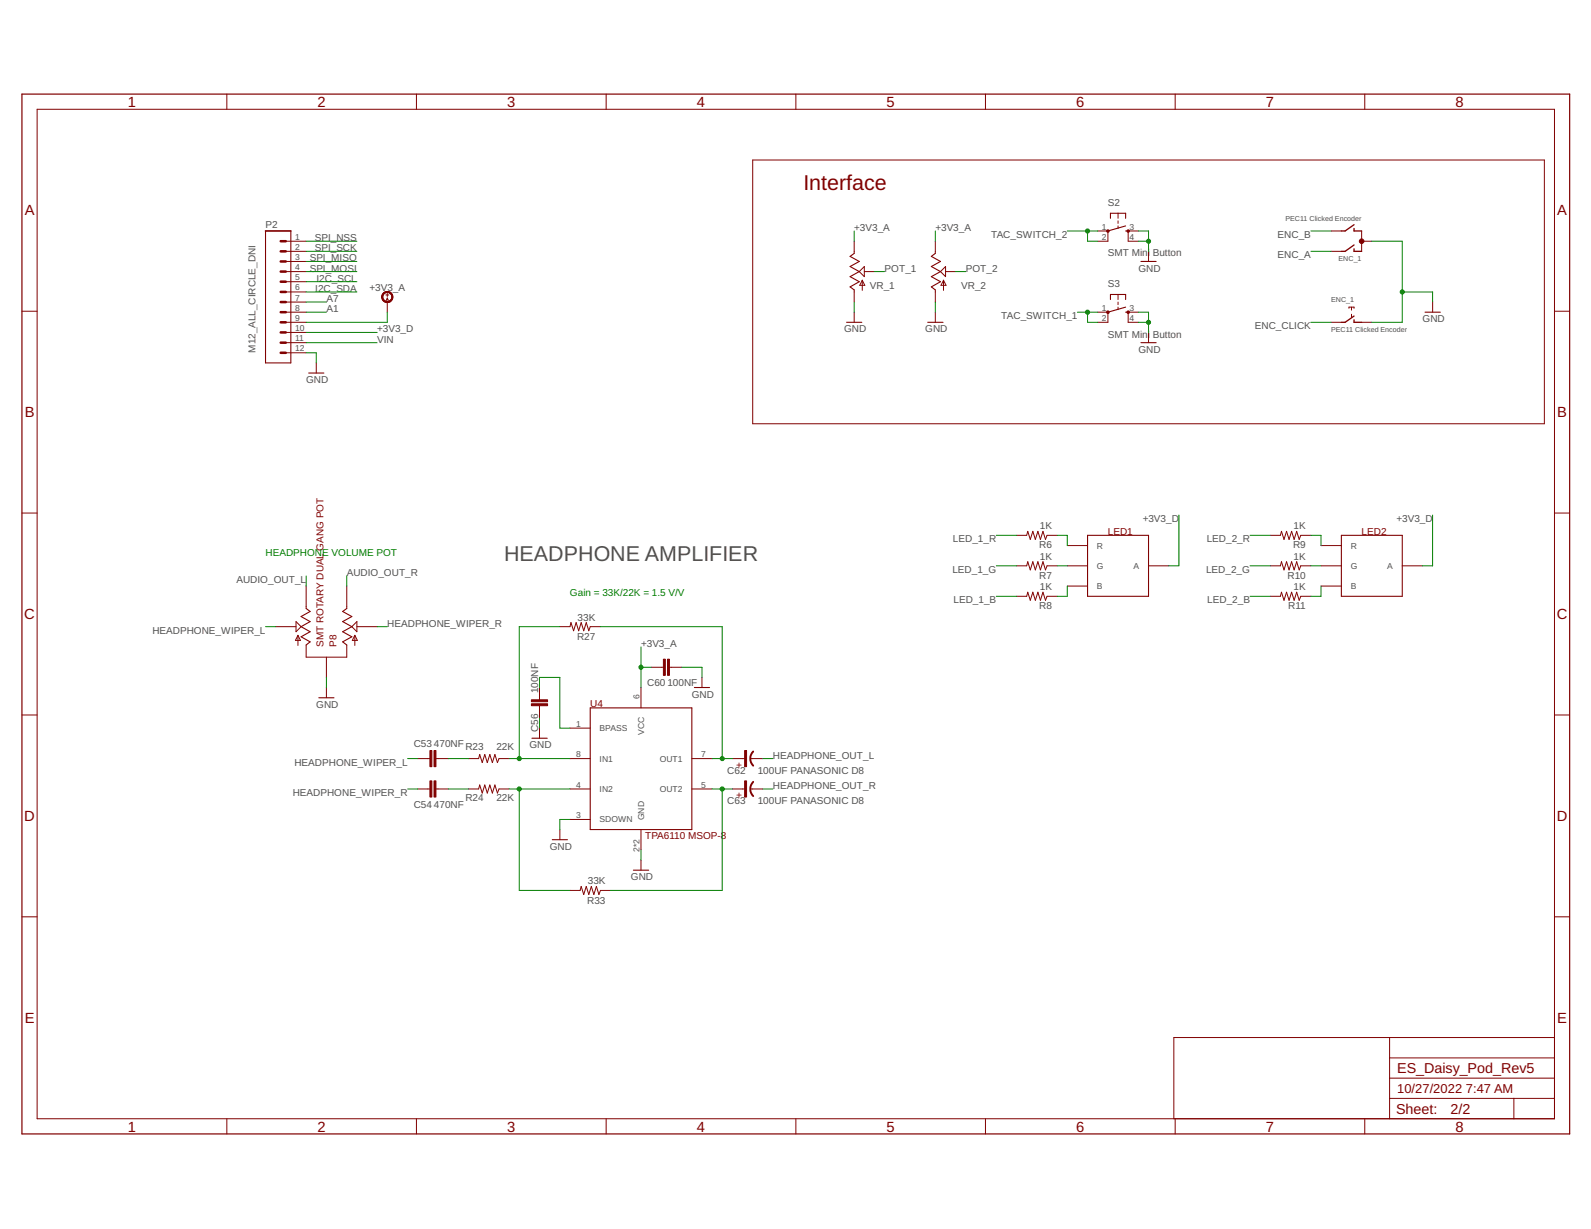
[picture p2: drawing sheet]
<svg xmlns="http://www.w3.org/2000/svg" width="279mm" height="216mm" viewBox="0 0 279 216" stroke-linecap="round" stroke-linejoin="round" font-family="sans-serif">
<g fill="none" stroke="#800000" stroke-width=".18">
<path d="M6.5 19.2h266.5v177.3h-266.5zM39.8 16.5v2.7M73.1 16.5v2.7M106.4 16.5v2.7M139.8 16.5v2.7M173.1 16.5v2.7M206.4 16.5v2.7M239.7 16.5v2.7M132.2 28.1h139v46.3h-139zM196.3 37.5v.9M196.3 38.8v.4M196.3 39.7v.4"/>
<path d="M3.9 54.7h2.6M50.2 47.7h3.6M50.2 42.4h3.6M50.2 54.8h3.6M50.2 56.6h3.6M50.2 44.2h3.6M50.2 45.9h3.6M50.2 49.5h3.6M50.2 51.3h3.6M50.2 53.1h3.6M50.2 58.4h3.6M67.8 51.8h.5"/>
<path d="M67.8 52.8l.2-.5 .2 .5M67.9 52.7h.2M68 51.5v.6M68 53.1v1.7M150 42.4v2.1M150 50.9v2.2M150 54.8v1.8M150.9 47.7l.9-.9v1.8zM151.4 49.2v1.8M151.4 49.2l.5 .9h-.9zM151.8 47.7h1.8M164.3 42.4v2.1"/>
<path d="M164.3 50.9v2.2M164.3 54.8v1.8M165.2 47.7l.9-.9v1.8zM165.7 49.2l.4 .9h-.9zM165.7 49.2v1.8M166.1 47.7h1.7M192.8 40.6h1.8v1.8h-1.8M192.8 54.8h1.8v1.8h-1.8M196.3 51.7v.9M196.3 53.1v.4M196.3 54v.4M199.9 40.6h-1.8v1.8h1.8"/>
<path d="M199.9 54.8h-1.8v1.8h1.8M201.7 44.2v1.7M201.7 58.4v1.8M233.8 40.6h1.8M233.8 56.6h1.8M233.8 44.2h1.8M236.9 54.2v-.2h.9v.2M237.3 54v.5M237.3 55.2v.5M239.1 42.4h1.8M239.1 56.6h1.8M239.1 40.6v3.6"/>
<path d="M251.6 53.1v1.7M273 54.7h2.7M50.2 60.2h3.6M50.2 62h3.6M55.5 63.8v1.7M3.9 90.1h2.6M178.5 99.4h1.8l.2-.7 .4 1.4 .5-1.4 .4 1.4 .5-1.4 .4 1.4 .5-1.4 .4 1.4 .3-.7h1.8M178.5 94h1.8l.2-.7 .4 1.5 .5-1.5 .4 1.5 .5-1.5 .4 1.5 .5-1.5 .4 1.5 .3-.8h1.8M187.4 95.8h3.6M187.4 99.4h3.6M201.7 99.4h3.6M223.1 99.4h1.8l.1-.7 .5 1.4 .4-1.4 .5 1.4 .4-1.4 .5 1.4 .4-1.4 .5 1.4 .2-.7h1.8"/>
<path d="M223.1 94h1.8l.1-.7 .5 1.5 .4-1.5 .5 1.5 .4-1.5 .5 1.5 .4-1.5 .5 1.5 .2-.8h1.8M232 95.8h3.6M232 99.4h3.6M246.3 99.4h3.5M273 90.1h2.7M48.4 110.1h3.6M52 109.2l.9 .9-.9 .9zM52.3 111.6v1.8M52.3 111.6l.5 .9h-.9zM53.8 103v3.9M53.8 113.3v2.1h7.1v-2.1M57.3 115.4v3.6"/>
<path d="M60.9 103v3.9M61.8 110.1l.9-.9v1.8zM62.3 111.6l.5 .9h-.9zM62.3 111.6v1.8M62.7 110.1h3.5M98.3 110.1h1.8l.2-.7 .4 1.4 .5-1.4 .4 1.4 .5-1.4 .4 1.4 .5-1.4 .4 1.4 .3-.7h1.8M114.4 117.2h2.1M117.6 117.2h2.1M123.3 119v1.8M178.5 104.8h1.8l.2-.8 .4 1.5 .5-1.5 .4 1.5 .5-1.5 .4 1.5 .5-1.5 .4 1.5 .3-.7h1.8M187.4 103h3.6M223.1 104.8h1.8l.1-.8 .5 1.5 .4-1.5 .5 1.5 .4-1.5 .5 1.5 .4-1.5 .5 1.5 .2-.7h1.8"/>
<path d="M232 103h3.6M3.9 125.6h2.6M57.3 120.8v1.8M73.4 138.6h2.1M73.4 133.3h2.1M76.6 138.6h2.1M76.6 133.3h2.1M82.3 138.6h1.8l.1-.7 .5 1.4 .4-1.4 .5 1.4 .4-1.4 .5 1.4 .4-1.4 .5 1.4 .2-.7h1.8M82.3 133.3h1.8l.1-.8 .5 1.5 .4-1.5 .5 1.5 .4-1.5 .5 1.5 .4-1.5 .5 1.5 .2-.7h1.8M94.7 120.8v2.1M94.7 124v2.1M94.7 127.9v1.8"/>
<path d="M100.1 127.9h3.6M100.1 138.6h3.6M100.1 133.3h3.6M112.6 120.8v3.6M121.5 138.6h3.6M121.5 133.3h3.6M128.6 138.6h2.1M128.6 133.3h2.1M131.8 138.6h2.2M131.8 133.3h2.2M273 125.6h2.7M98.3 145.7v1.8"/>
<path d="M100.1 144h3.6M100.1 156.4h1.8l.2-.7 .4 1.4 .5-1.4 .4 1.4 .4-1.4 .5 1.4 .4-1.4 .5 1.4 .3-.7h1.7M112.6 145.7v3.6M112.6 151.1v1.8M3.9 161.1h2.6M273 161.1h2.7M39.8 196.5v2.7M73.1 196.5v2.7M106.4 196.5v2.7M139.8 196.5v2.7M173.1 196.5v2.7M206.4 196.5v2.7"/>
<path d="M239.7 196.5v2.7M244 193h29M244 182.3v14.2M244 189.4h29M244 185.8h29M265.9 193v3.5M273 182.3h-66.9v14.2"/>
</g>
<path d="M3.9 16.5h271.8v182.7h-271.8z" fill="none" stroke="#800000" stroke-width=".21"/>
<g fill="none" stroke="#800000" stroke-width=".19">
<path d="M195 38.4v-.9h2.7v.9M197.7 39.7l-3.1 .9M46.6 40.6v23.2h4.5v-23.2M148.7 56.6h2.6M150 44.5l-.7 .5 1.6 .9-1.6 .9 1.6 .9-1.6 .9 1.6 .9-1.6 .9 .7 .5M162.9 56.6h2.7M164.3 44.5l-.7 .5 1.6 .9-1.6 .9 1.6 .9-1.6 .9 1.6 .9-1.6 .9 .7 .5M195 52.6v-.9h2.7v.9M197.7 40.6h.4M197.7 54.8h.4M197.7 54l-3.1 .8M200.4 45.9h2.6"/>
<path d="M250.3 54.8h2.6M54.2 65.5h2.7M200.4 60.2h2.6M191 94h10.7v10.8h-10.7zM235.6 94h10.7v10.8h-10.7zM53.8 106.9l.7 .5-1.6 .9 1.6 .9-1.6 .9 1.6 .9-1.6 .9 1.6 .9-.7 .5M60.9 106.9l-.7 .5 1.6 .9-1.6 .9 1.6 .9-1.6 .9 1.6 .9-1.6 .9 .7 .5M56 122.6h2.7M93.4 129.7h2.7M103.7 124.4h17.8v21.3h-17.8zM121.9 120.8h2.7M97 147.5h2.7"/>
<path d="M111.2 152.9h2.7"/>
</g>
<g fill="#800000" stroke="#800000" stroke-width=".18">
<path d="M198 40.4h.3v.3h-.3z" fill-rule="evenodd"/>
<path d="M198 54.7h.3v.3h-.3z" fill-rule="evenodd"/>
<path d="M67.4 51.4a.98 .98 0 0 1 1.5 .3 .98 .98 0 0 1-.7 1.4 .98 .98 0 0 1-1.2-.9h.2a.81 .81 0 0 1 1.1-.8 .81 .81 0 0 1 .3 1.3 .81 .81 0 0 1-1.4-.3v-.2h-.2l.1-.3z" fill-rule="evenodd"/>
<path d="M67.4 51.4a.98 .98 0 0 1 1.5 .3 .98 .98 0 0 1-.7 1.4 .98 .98 0 0 1-1.2-.9h.2a.81 .81 0 0 1 1.1-.8 .81 .81 0 0 1 .3 1.3 .81 .81 0 0 1-1.4-.3v-.2h-.2l.1-.3z" fill-rule="evenodd"/>
<circle cx="194.6" cy="40.6" r=".23"/>
<circle cx="194.6" cy="54.8" r=".24"/>
<circle cx="239.1" cy="42.4" r=".4"/>
</g>
<path d="M237.8 39.5l-1.6 1.1h-.6M237.8 43l-1.6 1.2h-.6M237.8 43.7v.5h1.3M237.8 40.1v.5h1.3M237.8 56.2v.4h1.3M237.8 55.5l-1.6 1.1h-.6" fill="none" stroke="#800000" stroke-width=".23"/>
<g fill="#800000" stroke="#800000" stroke-width=".18">
<path d="M93.3 122.9h2.9v.4h-2.9z"/>
<path d="M93.3 123.6h2.9v.4h-2.9z"/>
<path d="M76.2 131.8h.4v2.9h-.4z"/>
<path d="M75.5 131.8h.3v2.9h-.3z"/>
<path d="M76.2 137.2h.4v2.8h-.4z"/>
<path d="M75.5 137.2h.3v2.8h-.3z"/>
<path d="M116.5 115.8h.3v2.8h-.3z"/>
<path d="M117.2 115.8h.4v2.8h-.4z"/>
<path d="M130.8 137.2h.3v2.8h-.3z"/>
<path d="M130.8 131.8h.3v2.9h-.3z"/>
</g>
<path d="M132.3 137.4a1.79 1.79 0 0 0 0 2.4M132.3 132a1.79 1.79 0 0 0 0 2.5" fill="none" stroke="#800000" stroke-width=".34"/>
<path d="M49.3 44.2h.9M49.3 45.9h.9M49.3 47.7h.9M49.3 42.4h.9M49.3 49.5h.9M49.3 51.3h.9M49.3 53.1h.9M49.3 54.8h.9M49.3 56.6h.9M49.3 58.4h.9M49.3 60.2h.9M49.3 62h.9" fill="none" stroke="#800000" stroke-width=".44"/>
<path d="M46.6 40.6h4.5" fill="none" stroke="#800000" stroke-width=".3"/>
<g fill="none" stroke="#008000" stroke-width=".18">
<path d="M53.8 42.4h8.9M53.8 54.8h3.5M53.8 51.3h8.9M53.8 47.7h8.9M53.8 58.4h12.4M53.8 53.1h3.5M53.8 44.2h8.9M53.8 45.9h8.9M53.8 49.5h8.9M68 54.8v1.8h-14.2M150 40.6v1.8M150 53.1v1.7"/>
<path d="M153.6 47.7h1.7M164.3 40.6v1.8M164.3 53.1v1.7M167.8 47.7h1.8M187.4 40.6h5.4M189.2 54.8h3.6M191 40.6v1.8h1.8M191 54.8v1.8h1.8M199.9 40.6h1.8v3.6M199.9 54.8h1.8v3.6M199.9 42.4h1.8M199.9 56.6h1.8"/>
<path d="M230.2 40.6h3.6M230.2 56.6h3.6M230.2 44.2h3.6M240.9 42.4h5.4v14.2h-5.4M246.3 51.3h5.3v1.8M53.8 62h1.7v1.8M53.8 60.2h12.4M175 94h3.5M175 99.4h3.5M185.7 94h1.7v1.8M185.7 99.4h1.7M207 90.5v8.9h-1.7"/>
<path d="M219.5 94h3.6M219.5 99.4h3.6M230.2 94h1.8v1.8M230.2 99.4h1.8M251.6 90.5v8.9h-1.8M46.6 110.1h1.8M53.8 101.2v1.8M57.3 119v1.8M60.9 101.2v1.8M66.2 110.1h1.8M98.3 110.1h-7.1v23.2M105.5 110.1h21.3v23.2"/>
<path d="M112.6 117.2h1.8M112.6 113.7v7.1M119.7 117.2h3.6v1.8M175 104.8h3.5M187.4 103v1.8h-1.7M219.5 104.8h3.6M232 103v1.8h-1.8M71.6 133.3h1.8M71.6 138.6h1.8M78.7 133.3h3.6M78.7 138.6h3.6M89.4 133.3h10.7"/>
<path d="M89.4 138.6h10.7M91.2 138.6v17.8h8.9M94.7 120.8v-1.8h3.6v8.9h1.8M94.7 126.1v1.8M125.1 133.3h3.5M125.1 138.6h3.5M126.8 138.6v17.8h-19.6M134 133.3h1.7M134 138.6h1.7M100.1 144h-1.8v1.7M112.6 149.3v1.8"/>
</g>
<g fill="#008000" stroke="#008000" stroke-width=".18">
<circle cx="201.7" cy="42.4" r=".36"/>
<circle cx="201.7" cy="56.6" r=".36"/>
<circle cx="246.3" cy="51.3" r=".36"/>
<circle cx="112.6" cy="117.2" r=".36"/>
<circle cx="191" cy="40.6" r=".36"/>
<circle cx="191" cy="54.8" r=".36"/>
<circle cx="91.2" cy="133.3" r=".36"/>
<circle cx="91.2" cy="138.6" r=".36"/>
<circle cx="126.8" cy="133.3" r=".36"/>
<circle cx="126.8" cy="138.6" r=".36"/>
</g>
<text font-size="3.8" fill="#800000" x="141.1" y="33.5">Interface</text>
<text font-size="3.8" fill="#505050" x="88.5" y="98.5">HEADPHONE AMPLIFIER</text>
<g font-size="2.6" fill="#800000">
<text x="22.5" y="18.8">1</text>
<text x="55.8" y="18.8">2</text>
<text x="89.1" y="18.8">3</text>
<text x="122.4" y="18.8">4</text>
<text x="155.7" y="18.8">5</text>
<text x="189" y="18.8">6</text>
<text x="222.3" y="18.8">7</text>
<text x="255.6" y="18.8">8</text>
<text x="4.3" y="37.8">A</text>
<text x="273.5" y="37.8">A</text>
<text x="4.3" y="73.3">B</text>
<text x="273.5" y="73.3">B</text>
<text x="4.3" y="108.8">C</text>
<text x="273.4" y="108.8">C</text>
<text x="4.3" y="144.2">D</text>
<text x="273.4" y="144.2">D</text>
<text x="4.3" y="179.7">E</text>
<text x="273.5" y="179.7">E</text>
<text x="22.5" y="198.8">1</text>
<text x="55.8" y="198.8">2</text>
<text x="89.1" y="198.8">3</text>
<text x="122.4" y="198.8">4</text>
<text x="155.7" y="198.8">5</text>
<text x="189" y="198.8">6</text>
<text x="222.3" y="198.8">7</text>
<text x="255.6" y="198.8">8</text>
</g>
<g font-size="2.5" fill="#800000">
<text x="245.4" y="188.5">ES_Daisy_Pod_Rev5</text>
<text x="245.2" y="195.7">Sheet:</text>
<text x="254.7" y="195.6">2/2</text>
</g>
<g font-size="2.3" fill="#800000">
<text x="245.4" y="192.1">10/27/2022</text>
<text x="257.4" y="192.1">7:47 AM</text>
</g>
<g font-size="1.8" fill="#505050">
<text x="46.6" y="40.1">P2</text>
<text x="150" y="40.6">+3V3_A</text>
<text x="164.3" y="40.6">+3V3_A</text>
<text x="174.1" y="41.8">TAC_SWITCH_2</text>
<text x="194.6" y="36.1">S2</text>
<text x="224.4" y="41.8">ENC_B</text>
<text x="54.4" y="45.9">SPI_MISO</text>
<text x="54.4" y="47.7">SPI_MOSI</text>
<text x="55.3" y="42.4">SPI_NSS</text>
<text x="55.3" y="44.2">SPI_SCK</text>
<text x="155.4" y="47.7">POT_1</text>
<text x="169.6" y="47.7">POT_2</text>
<text x="194.6" y="45">SMT Mini Button</text>
<text x="199.9" y="47.7">GND</text>
<text x="224.4" y="45.4">ENC_A</text>
<text x="55.4" y="51.3">I2C_SDA</text>
<text x="55.6" y="49.5">I2C_SCL</text>
<text x="57.3" y="53.1">A7</text>
<text x="64.9" y="51.2">+3V3_A</text>
<text x="152.8" y="50.7">VR_1</text>
<text x="168.8" y="50.7">VR_2</text>
<text x="194.6" y="50.4">S3</text>
<text x="57.3" y="54.8">A1</text>
<text x="66.2" y="58.4">+3V3_D</text>
<text x="148.2" y="58.4">GND</text>
<text x="162.5" y="58.4">GND</text>
<text x="175.8" y="56.1">TAC_SWITCH_1</text>
<text x="194.6" y="59.3">SMT Mini Button</text>
<text x="220.4" y="57.9">ENC_CLICK</text>
<text x="249.8" y="56.6">GND</text>
<text x="44.8" y="62" transform="rotate(-90 44.8 62)">M12_ALL_CIRCLE_DNI</text>
<text x="66.2" y="60.2">VIN</text>
<text x="199.9" y="62">GND</text>
<text x="53.8" y="67.3">GND</text>
<text x="167.4" y="95.3">LED_1_R</text>
<text x="182.6" y="93">1K</text>
<text x="200.7" y="91.7">+3V3_D</text>
<text x="211.9" y="95.3">LED_2_R</text>
<text x="227.2" y="93">1K</text>
<text x="245.2" y="91.7">+3V3_D</text>
<text x="60.9" y="101.2">AUDIO_OUT_R</text>
<text x="167.3" y="100.6">LED_1_G</text>
<text x="182.5" y="96.4">R6</text>
<text x="182.5" y="101.7">R7</text>
<text x="182.6" y="98.3">1K</text>
<text x="211.8" y="100.6">LED_2_G</text>
<text x="226.1" y="101.7">R10</text>
<text x="227.1" y="96.4">R9</text>
<text x="227.2" y="98.3">1K</text>
<text x="41.5" y="102.4">AUDIO_OUT_L</text>
<text x="167.5" y="106">LED_1_B</text>
<text x="182.5" y="107">R8</text>
<text x="182.6" y="103.7">1K</text>
<text x="212" y="106">LED_2_B</text>
<text x="226.2" y="107">R11</text>
<text x="227.2" y="103.7">1K</text>
<text x="26.8" y="111.3">HEADPHONE_WIPER_L</text>
<text x="68" y="110.1">HEADPHONE_WIPER_R</text>
<text x="101.3" y="112.4">R27</text>
<text x="101.4" y="109">33K</text>
<text x="112.6" y="113.7">+3V3_A</text>
<text x="55.5" y="124.3">GND</text>
<text x="94.5" y="121.8" transform="rotate(-90 94.5 121.8)">100NF</text>
<text x="113.6" y="120.5">C60</text>
<text x="117.2" y="120.5">100NF</text>
<text x="121.5" y="122.6">GND</text>
<text x="72.7" y="131.2">C53</text>
<text x="76.2" y="131.2">470NF</text>
<text x="81.7" y="131.8">R23</text>
<text x="87.2" y="131.8">22K</text>
<text x="93" y="131.5">GND</text>
<text x="94.5" y="128.6" transform="rotate(-90 94.5 128.6)">C56</text>
<text x="51.7" y="134.5">HEADPHONE_WIPER_L</text>
<text x="127.7" y="135.9">C62</text>
<text x="133.1" y="135.9">100UF PANASONIC D8</text>
<text x="135.7" y="133.3">HEADPHONE_OUT_L</text>
<text x="51.4" y="139.9">HEADPHONE_WIPER_R</text>
<text x="72.7" y="141.9">C54</text>
<text x="76.2" y="141.9">470NF</text>
<text x="81.7" y="140.7">R24</text>
<text x="87.2" y="140.7">22K</text>
<text x="127.7" y="141.3">C63</text>
<text x="133.1" y="141.3">100UF PANASONIC D8</text>
<text x="135.7" y="138.6">HEADPHONE_OUT_R</text>
<text x="96.5" y="149.3">GND</text>
<text x="103.2" y="155.4">33K</text>
<text x="110.8" y="154.6">GND</text>
<text x="103.1" y="158.7">R33</text>
</g>
<g font-size="1.8" fill="#800000">
<text x="194.6" y="94.1">LED1</text>
<text x="239.1" y="94.1">LED2</text>
<text x="56.8" y="113.7" transform="rotate(-90 56.8 113.7)">SMT ROTARY DUAL GANG POT</text>
<text x="59.1" y="113.7" transform="rotate(-90 59.1 113.7)">P8</text>
<text x="103.7" y="124.2">U4</text>
<text x="130.4" y="134.9" transform="rotate(-90 130.4 134.9)">+</text>
<text x="130.4" y="140.2" transform="rotate(-90 130.4 140.2)">+</text>
<text x="113.3" y="147.3">TPA6110 MSOP-8</text>
</g>
<g font-size="1.8" fill="#008000">
<text x="46.6" y="97.6">HEADPHONE VOLUME POT</text>
<text x="100.1" y="104.7">Gain = 33K/22K = 1.5 V/V</text>
</g>
<g font-size="1.5" fill="#505050">
<text x="193.5" y="40.3">1</text>
<text x="198.4" y="40.3">3</text>
<text x="51.8" y="47.5">4</text>
<text x="51.8" y="45.7">3</text>
<text x="51.8" y="43.9">2</text>
<text x="51.8" y="42.1">1</text>
<text x="193.5" y="42.1">2</text>
<text x="198.4" y="42.1">4</text>
<text x="51.8" y="49.2">5</text>
<text x="51.8" y="51">6</text>
<text x="51.8" y="52.8">7</text>
<text x="51.8" y="54.6">8</text>
<text x="51.8" y="56.4">9</text>
<text x="51.8" y="58.2">10</text>
<text x="51.8" y="59.9">11</text>
<text x="193.5" y="54.6">1</text>
<text x="193.5" y="56.4">2</text>
<text x="198.4" y="54.6">3</text>
<text x="198.4" y="56.4">4</text>
<text x="51.8" y="61.7">12</text>
<text x="192.6" y="96.4">R</text>
<text x="192.6" y="99.9">G</text>
<text x="199.1" y="99.9">A</text>
<text x="237.2" y="96.4">R</text>
<text x="237.2" y="99.9">G</text>
<text x="243.6" y="99.9">A</text>
<text x="192.6" y="103.5">B</text>
<text x="237.2" y="103.5">B</text>
<text x="112.3" y="122.7" transform="rotate(-90 112.3 122.7)">6</text>
<text x="101.2" y="127.7">1</text>
<text x="105.3" y="128.4">BPASS</text>
<text x="113.1" y="129.1" transform="rotate(-90 113.1 129.1)">VCC</text>
<text x="101.2" y="133">8</text>
<text x="105.3" y="133.8">IN1</text>
<text x="115.9" y="133.8">OUT1</text>
<text x="123.1" y="133">7</text>
<text x="101.2" y="143.7">3</text>
<text x="101.2" y="138.4">4</text>
<text x="105.3" y="139.1">IN2</text>
<text x="115.9" y="139.2">OUT2</text>
<text x="123.1" y="138.4">5</text>
<text x="105.3" y="144.5">SDOWN</text>
<text x="112.3" y="149.6" transform="rotate(-90 112.3 149.6)">2*2</text>
<text x="113.1" y="144.1" transform="rotate(-90 113.1 144.1)">GND</text>
</g>
<g font-size="1.2" fill="#505050">
<text x="225.8" y="38.8">PEC11 Clicked Encoder</text>
<text x="235.1" y="45.9">ENC_1</text>
<text x="233.8" y="53.1">ENC_1</text>
<text x="233.8" y="58.4">PEC11 Clicked Encoder</text>
</g>
</svg>
